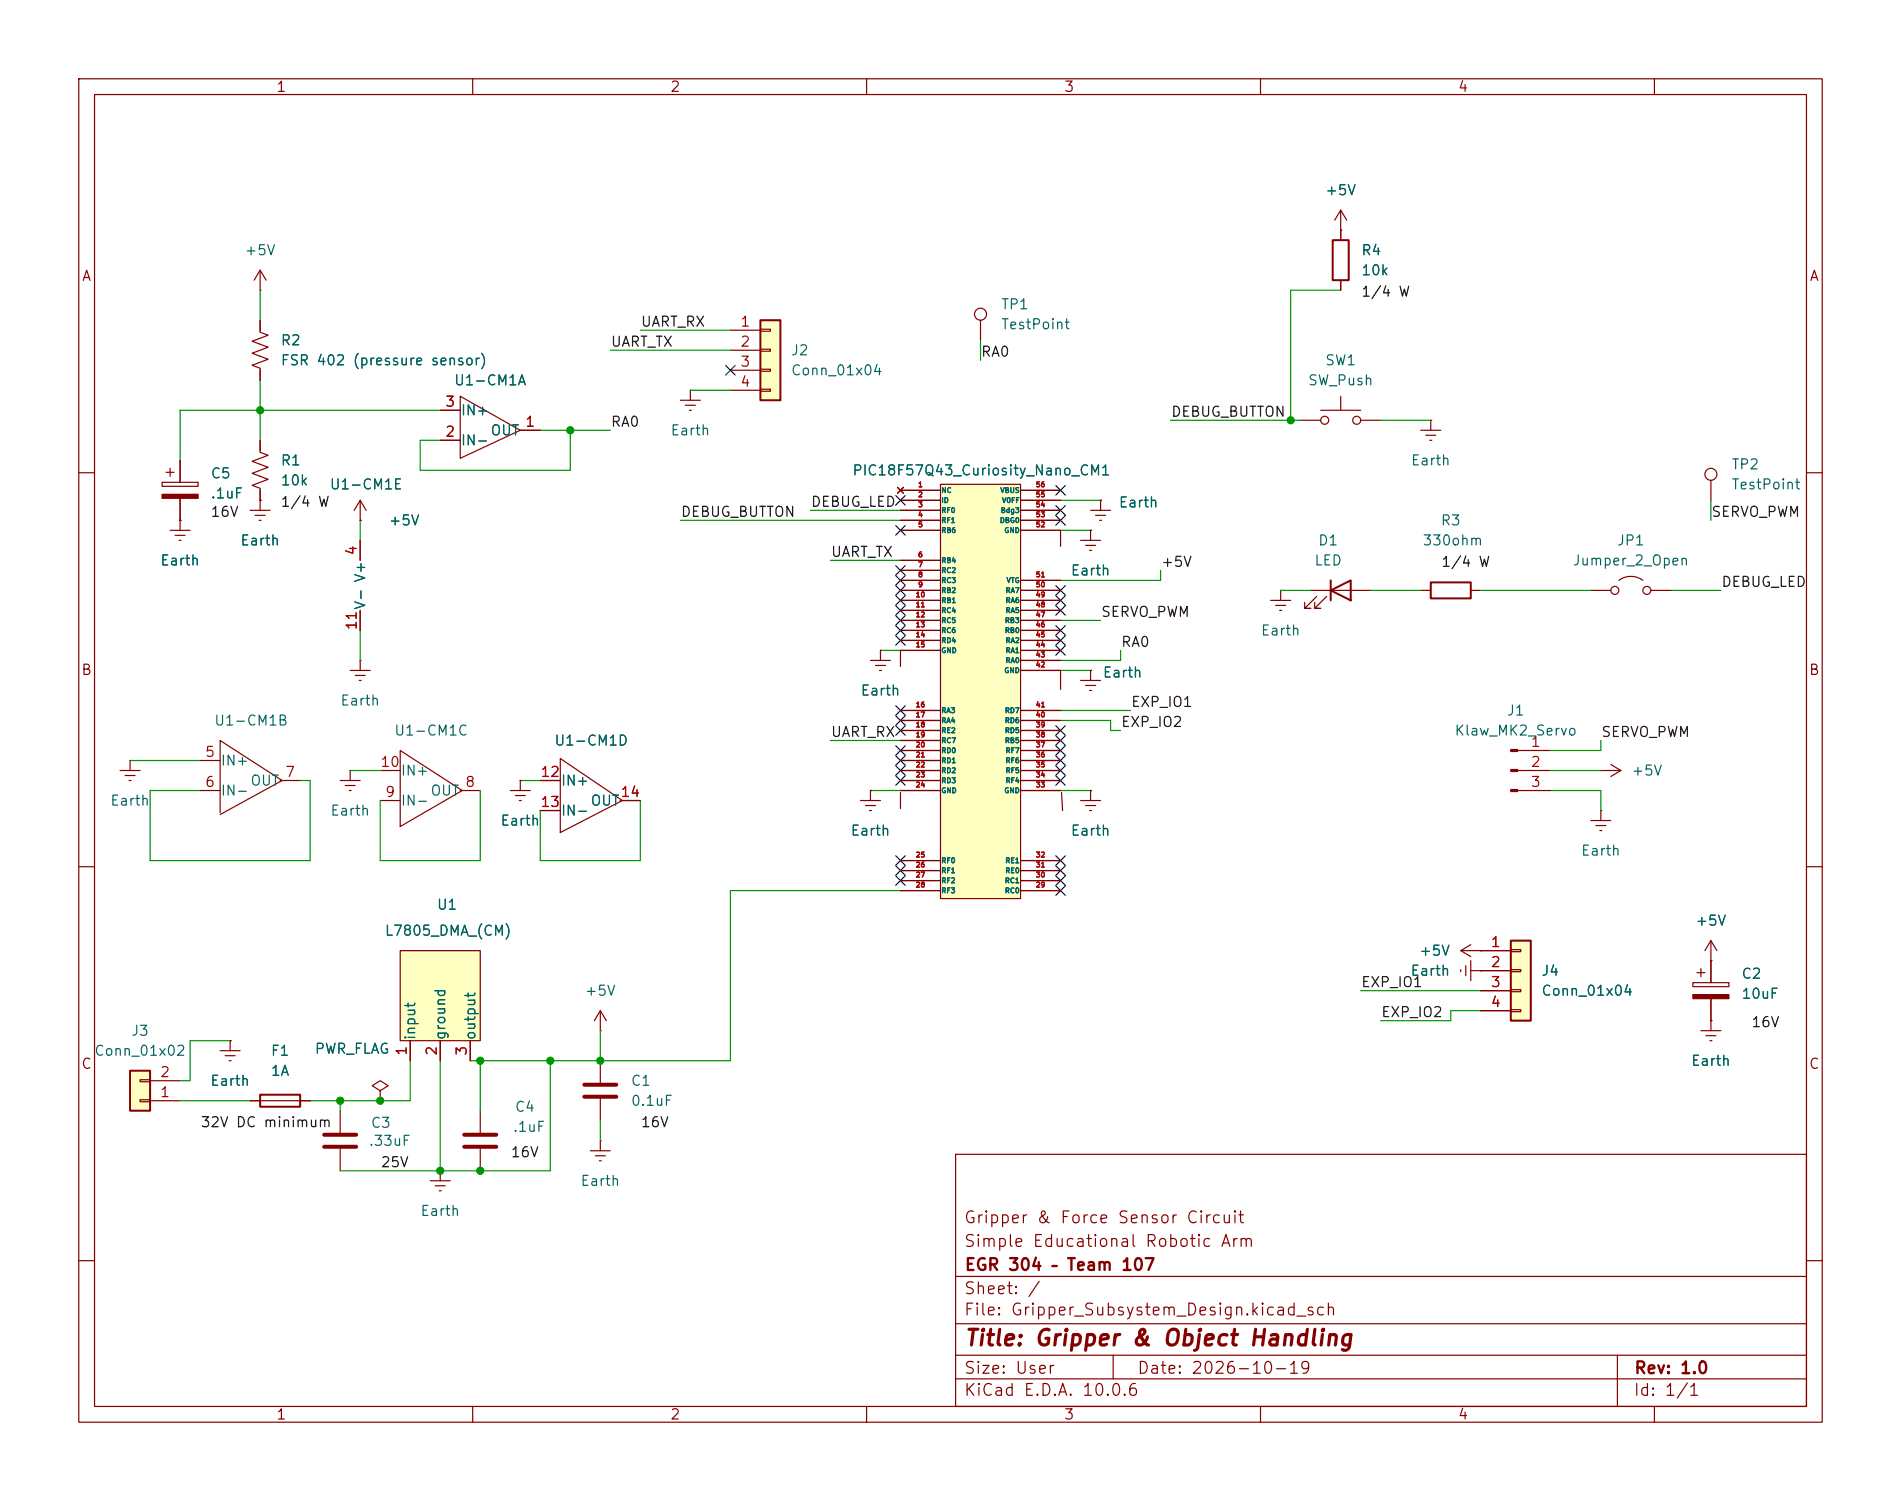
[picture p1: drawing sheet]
<svg xmlns="http://www.w3.org/2000/svg" width="241mm" height="190mm" viewBox="0 0 241 190" stroke-linecap="round" stroke-linejoin="round" font-family="sans-serif">
<g fill="none" stroke="#840000" stroke-width=".15">
<path d="M10 10h221.3v170.5h-221.3zM12 12h217.3v166.5h-217.3zM60 10v2M110 10v2M160 10v2M210 10v2M10 60h2M229.3 60h2M203.2 97.8h.1M203.2 97.8h2.5M204.5 97l1.2 .8M205.7 97.8l-1.2 .8"/>
<path d="M10 110h2M201.9 104.1h2.6M202.6 104.8h1.2M203.1 105.4h.2M203.2 102.9h.1M203.2 102.9v1.2M217.2 119.4v5.3M217.2 119.4l-.8 1.3M217.2 119.4l.7 1.3M229.3 110h2M27.9 133.4h2.6M28.6 134h1.2"/>
<path d="M29.1 134.6h.2M29.2 132.1h.1M29.2 132.1v1.3M214.9 124.7h4.6v.5h-4.6zM215.4 123.4h1M215.9 122.9v1.1M215.9 130.8h2.5M216.5 131.4h1.3M217 132.1h.3M217.2 129.5h.1M217.2 121.9h.1M217.2 126.7v4.1"/>
<path d="M121.3 146.5h108v32h-108zM10 160h2M60 178.5v2M110 178.5v2M121.3 175h108M121.3 172h108M121.3 168h108M121.3 162h108M141.3 172v3M160 178.5v2M205.3 172v6.5M210 178.5v2"/>
<path d="M229.3 160h2"/>
</g>
<path d="M214.9 126.2h4.6v.5h-4.6z" fill="#840000" stroke="#840000" stroke-width=".15"/>
<path d="M16.5 135.9h2.5v5.1h-2.5z" fill="#ffffc2"/>
<path d="M16.5 135.9h2.5v5.1h-2.5z" fill="none" stroke="#840000" stroke-width=".25"/>
<g fill="none" stroke="#840000" stroke-width=".15">
<path d="M137.2 68.6h2.5M137.8 69.2h1.3M138.3 69.9h.3M138.4 67.3h.1M138.4 67.3v1.3M15.2 97.8h2.6M15.9 98.4h1.2M16.4 99.1h.2M16.5 96.5h.1M16.5 96.5v1.3M17.8 139.6h1.2v.2h-1.2zM17.8 137h1.2v.3h-1.2z"/>
<path d="M19 139.7h3.9M19 137.2h3.9M76.2 130.8h.1M76.2 128.3l-.8 1.2M76.2 128.3l.8 1.2M76.2 128.3v2.5"/>
</g>
<path d="M119.4 61.5h10.1v52.5h-10.1z" fill="#ffffc2"/>
<g fill="none" stroke="#840000" stroke-width=".15">
<path d="M113.9 61.8l.8 .8M114.3 62.2h5.1M114.3 63.5h5.1M114.3 64.8h5.1M114.3 66h5.1M114.3 67.3h5.1M114.3 71.1h5.1M114.3 72.4h5.1M114.3 73.7h5.1M114.3 74.9h5.1M114.3 76.2h5.1M114.3 77.5h5.1"/>
<path d="M114.3 78.7h5.1M114.7 61.8l-.8 .8M119.4 61.5h10.1v52.5h-10.1zM129.5 67.3h5.1v2M129.5 62.2h5.1M129.5 63.5h5.1M129.5 64.8h5.1M129.5 66h5.1M129.5 73.7h5.1M129.5 74.9h5.1M129.5 76.2h5.1M129.5 77.5h5.1"/>
<path d="M129.5 78.7h5.1M25.4 96.5h2.5M35.6 99.1h2.5M110.5 83.8h2.5M111.1 84.5h1.3M111.6 85.1h.3M111.8 82.6h.1M111.8 82.6v1.2M114.3 80h5.1M114.3 81.3h5.1M114.3 90.2h5.1M114.3 91.4h5.1"/>
<path d="M114.3 92.7h5.1M114.3 94h5.1M114.3 95.3h5.1M114.3 96.5h5.1M114.3 97.8h5.1M114.3 99.1h5.1M119.4 82.6h-5.1v2M129.5 80h5.1M129.5 81.3h5.1M129.5 82.6h5.1M129.5 90.2h5.1M129.5 91.4h5.1"/>
<path d="M129.5 92.7h5.1M129.5 94h5.1M129.5 95.3h5.1M129.5 96.5h5.1M129.5 97.8h5.1M129.5 99.1h5.1M129.5 85.1h5.1M129.5 83.8h5.1M134.6 85.2v2.3M25.4 100.3h2.5M27.9 103.1v-9.1l7.9 5.1-7.9 4.3M114.3 100.6v2"/>
<path d="M114.3 100.3h5.1M114.3 109.2h5.1M114.3 110.5h5.1M114.3 111.8h5.1M114.3 113h5.1M129.5 100.3h5.1M129.5 109.2h5.1M129.5 110.5h5.1M129.5 111.8h5.1M129.5 113h5.1M134.7 100.6l.2 2.3"/>
</g>
<path d="M50.8 120.7h10.2v11.4h-10.2z" fill="#ffffc2"/>
<g fill="none" stroke="#840000" stroke-width=".15">
<path d="M33 36.8h.1M33 34.3v2.5M33 34.3l-.7 1.3M33 34.3l.8 1.3M21.1 59.9h1M21.6 59.4v1.1M22.9 58.4v2.8M33 40.6v1.6l1 .3-2 .8 2 .8-2 .7 2 .8-2 .8 1 .3v1.6M33 55.9v1.5l1 .4-2 .7 2 .8-2 .8 2 .7-2 .8 1 .4v2.8M55.9 55.9h2.5M55.9 52.1h2.5M58.4 50.3l7.6 4.3-7.6 3.6z"/>
<path d="M66 54.6h2.6M86.4 50.8h2.5M87 51.4h1.3M87.5 52.1h.3M87.6 49.5h.1M87.6 49.5v1.3M124.5 40.6v2.6M20.6 61.2h4.5v.5h-4.5zM22.9 63.2v2.8M31.7 64.8h2.6M32.4 65.4h1.3M32.9 66h.2"/>
<path d="M33 63.5h.1M45.7 66h.1M45.7 63.5v2.5M45.7 68.6v2.5M45.7 77.5v2.5M45.7 63.5l-.7 1.3M45.7 63.5l.8 1.3M138.4 64.8h2.6M139.1 65.4h1.2M139.6 66h.2M139.7 63.5h.1M139.7 63.5v1.3"/>
<path d="M43.2 99.1h2.5M43.8 99.7h1.3M44.4 97.8h.1M44.4 85.1h2.6M44.4 97.8v1.3M45.1 85.7h1.3M45.6 86.4h.2M45.7 83.8h.1M45.7 83.8v1.3M48.3 97.8h2.5M50.8 95.3l7.9 5-7.9 4.6zM66 99.1h.1"/>
<path d="M66 99.1v1.2M44.3 100.3h.3M48.3 101.6h2.5M58.4 100.3h2.6M64.8 100.3h2.5M65.4 101h1.3M65.9 101.6h.3M137.2 101.6h2.5M137.8 102.2h1.3M138.3 102.9h.3M138.4 100.3h.1M138.4 100.3v1.3"/>
<path d="M31.7 139.7h7.7M48.3 138.4l1-.6-1-.6-1.1 .6 1.1 .6v1.3M48.3 139.7h.1M50.8 120.7h10.2v11.4h-10.2zM52.1 132.1v2.5M55.9 132.1v2.5M59.7 132.1v2.5M76.2 134.6v2.8M76.2 139.4v2.8M43.2 141v2.8M43.2 145.8v2.8M54.6 149.9h2.5"/>
<path d="M55.2 150.5h1.3M55.8 151.1h.2M55.9 148.6h.1M55.9 148.6v1.3M61 141v2.8M61 145.8v2.8M74.9 146.1h2.6M75.6 146.7h1.2M76.1 147.3h.2M76.2 144.8h.1M76.2 144.8v1.3"/>
<circle cx="124.5" cy="39.9" r=".76"/>
</g>
<path d="M74.2 137.7h4M74.2 139.2h4M41.1 144h4.1M41.1 145.5h4.1M58.9 144h4.1M58.9 145.5h4.1" fill="none" stroke="#840000" stroke-width=".51"/>
<path d="M33 138.9h5.1v1.6h-5.1z" fill="none" stroke="#840000" stroke-width=".25"/>
<path d="M20.6 62.7h4.5v.5h-4.5z" fill="#840000" stroke="#840000" stroke-width=".15"/>
<path d="M191.8 119.4h2.5v10.1h-2.5z" fill="#ffffc2"/>
<path d="M169.2 30.5h2v5.1h-2zM168.9 74.9l2.5-1.2v2.5zM168.9 73.7v2.5M181.6 73.9h5.1v2h-5.1zM191.8 119.4h2.5v10.1h-2.5z" fill="none" stroke="#840000" stroke-width=".25"/>
<g fill="none" stroke="#840000" stroke-width=".15">
<path d="M170.2 29.2h.1M170.2 26.7v3.8M170.2 35.6v1.2M170.2 26.7l-.8 1.2M170.2 26.7l.7 1.2M165.1 53.3h2.5M167.6 52.1h5.1M170.2 50.3v1.8M172.7 53.3h2.6M180.3 54.6h2.6M181 55.2h1.2M181.5 55.9h.2"/>
<path d="M181.6 53.3h.1M181.6 53.3v1.3M21.6 67.3h2.5M22.2 67.9h1.3M22.7 68.6h.3M22.9 66h.1M22.9 66v1.3M161.3 76.2h2.5M161.9 76.8h1.3M162.4 77.5h.3M162.6 74.9h.1M162.6 74.9v1.3"/>
<path d="M166.4 74.9h7.6M167.1 75.7l-1.5 1.5h.8h-.8v-.7M168.4 75.7l-1.5 1.5h.7h-.7v-.7M180.3 74.9h1.3M186.7 74.9h1.3M201.9 74.9h2.6M205.5 73.7a2.54 2.54 0 0 1 3 0M209.5 74.9h2.6M217.2 61v2.5M137.2 86.4h2.5M137.8 87h1.3M138.3 87.6h.3"/>
<path d="M138.4 85.1h.1M138.4 85.1v1.3M192.6 95.3h4.2M192.6 97.8h4.2M109.2 101.6h2.6M109.9 102.2h1.2M110.4 102.9h.2M110.5 100.3h.1M110.5 100.3v1.3M186.7 119.9l-1.3 .8M192.6 100.3h4.2M185.4 120.7h6.4"/>
<path d="M185.4 120.7l1.3 .7M185.4 123.1v.2M186.1 122.6v1.2M186.7 123.2h5.1M186.7 121.9v2.6M188 120.7h.1M188 123.2h.1M188 125.7h3.8M188 128.3h3.8M191.8 120.5h1.2v.3h-1.2zM191.8 123.1h1.2v.2h-1.2zM191.8 125.6h1.2v.3h-1.2z"/>
<path d="M191.8 128.1h1.2v.3h-1.2z"/>
<circle cx="168.1" cy="53.3" r=".51"/>
<circle cx="172.2" cy="53.3" r=".51"/>
<circle cx="205" cy="74.9" r=".51"/>
<circle cx="209" cy="74.9" r=".51"/>
<circle cx="217.2" cy="60.2" r=".76"/>
</g>
<g fill="#840000" stroke="#840000" stroke-width=".15">
<path d="M191.8 95.1h.8v.3h-.8z"/>
<path d="M191.8 97.7h.8v.2h-.8z"/>
<path d="M191.8 100.2h.8v.3h-.8z"/>
</g>
<path d="M96.5 40.6h2.6v10.2h-2.6z" fill="#ffffc2"/>
<path d="M96.5 40.6h2.6v10.2h-2.6z" fill="none" stroke="#840000" stroke-width=".25"/>
<g fill="none" stroke="#840000" stroke-width=".15">
<path d="M170.2 29.2h.1M170.2 29.2v1.3M170.2 35.6v1.2M22.9 58.4v2.8M33 40.6v1.3M33 47v1.3M33 55.9v1.3M55.9 55.9h2.5M55.9 52.1h2.5M66 54.6h2.6M92.7 41.9h3.8M92.7 44.5h3.8"/>
<path d="M92.7 47h3.8M92.7 49.5h3.8M96.5 41.8h1.3v.2h-1.3zM96.5 44.3h1.3v.3h-1.3zM96.5 46.9h1.3v.2h-1.3zM96.5 49.4h1.3v.3h-1.3zM22.9 66h.1M22.9 63.2v2.8M33 63.5h.1M33 62.2v1.3M45.7 66h.1M45.7 68.6v2.5"/>
<path d="M45.7 77.5v2.5M113.9 61.8l.8 .8M114.3 62.2h5.1M114.3 63.5h5.1M114.3 64.8h5.1M114.3 66h5.1M114.3 67.3h5.1M114.3 71.1h5.1M114.3 72.4h5.1M114.3 73.7h5.1M114.3 74.9h5.1M114.3 76.2h5.1"/>
<path d="M114.3 77.5h5.1M114.3 78.7h5.1M114.7 61.8l-.8 .8M129.5 62.2h5.1M129.5 63.5h5.1M129.5 64.8h5.1M129.5 66h5.1M129.5 67.3h5.1M129.5 73.7h5.1M129.5 74.9h5.1M129.5 76.2h5.1M129.5 77.5h5.1"/>
<path d="M129.5 78.7h5.1M138.4 67.3h.1M139.7 63.5h.1M66 99.1h.1M68.6 99.1h2.5M71.1 96.3l7.9 5.3-7.9 4.1zM111.8 82.6h.1M114.3 99.1h5.1M114.3 80h5.1M114.3 81.3h5.1M114.3 82.6h5.1M114.3 90.2h5.1"/>
<path d="M114.3 91.4h5.1M114.3 92.7h5.1M114.3 94h5.1M114.3 95.3h5.1M114.3 96.5h5.1M114.3 97.8h5.1M129.5 99.1h5.1M129.5 80h5.1M129.5 81.3h5.1M129.5 82.6h5.1M129.5 90.2h5.1M129.5 91.4h5.1"/>
<path d="M129.5 92.7h5.1M129.5 94h5.1M129.5 95.3h5.1M129.5 96.5h5.1M129.5 97.8h5.1M129.5 85.1h5.1M129.5 83.8h5.1M138.4 85.1h.1M68.6 102.9h2.5M78.7 101.6h2.6M110.5 100.3h.1M114.3 100.3h5.1"/>
<path d="M114.3 109.2h5.1M114.3 110.5h5.1M114.3 111.8h5.1M114.3 113h5.1M129.5 100.3h5.1M129.5 109.2h5.1M129.5 110.5h5.1M129.5 111.8h5.1M129.5 113h5.1M138.4 100.3h.1M29.2 132.1h.1M31.7 139.7h1.3"/>
<path d="M38.1 139.7h1.3M48.3 139.7h.1M52.1 132.1v2.5M55.9 132.1v2.5M59.7 132.1v2.5M188 123.2h.1M188 120.7h.1M188 120.7h3.8M188 123.2h3.8M188 125.7h3.8M188 128.3h3.8M217.2 121.9h.1"/>
<path d="M217.2 129.5h.1M217.2 121.9v2.8M217.2 126.7v2.8"/>
</g>
<g fill="none" stroke="#009600" stroke-width=".15">
<path d="M33 36.8v3.8M170.2 36.8h-6.4v16.5M33 48.3v7.6M55.9 52.1h-33v6.3M68.6 54.6h8.9M72.4 54.6v5.1h-19.1v-3.8h2.6M77.5 44.5h15.2M81.3 41.9h11.4M87.6 49.5h5.1M124.5 43.2v2.5M148.6 53.3h16.5M175.3 53.3h6.3"/>
<path d="M45.7 66v2.6M86.4 66h27.9M102.9 64.8h11.4M105.4 71.1h8.9M134.6 63.5h5.1M134.6 67.3h3.8M134.6 78.7h5.1M147.3 72.4v1.3h-12.7M162.6 74.9h3.8M174 74.9h6.3M188 74.9h13.9M212.1 74.9h6.3"/>
<path d="M217.2 63.5v2.5M16.5 96.5h8.9M38.1 99.1h1.3v10.1h-20.4v-8.9h6.4M44.4 97.8h3.9M45.7 80v3.8M66 99.1h2.6M105.4 94h8.9M111.8 82.6h2.5M134.6 91.4h6.4v1.3h1.2M134.6 90.2h8.9M134.6 85.1h3.8M142.2 82.6v1.2h-7.6"/>
<path d="M196.8 97.8h6.4M203.2 94v1.3h-6.4M61 100.3v8.9h-12.7v-7.6M81.3 101.6v7.6h-12.7v-6.3M110.5 100.3h3.8M114.3 113h-21.6v21.6h-33M134.6 100.3h3.8M196.8 100.3h6.4v2.6M22.9 139.7h8.8M29.2 132.1h-5.1v5.1h-1.2M43.2 139.7v1.3M52.1 134.6v5.1h-12.7"/>
<path d="M55.9 134.6v14M61 134.6v6.4M69.8 134.6v14h-26.6M76.2 130.8v3.8M172.7 125.7h15.3M188 128.3h-3.9v1.2h-8.8M76.2 142.2v2.6"/>
</g>
<g fill="none" stroke="#000084" stroke-width=".15">
<path d="M92.1 46.4l1.2 1.2M93.3 46.4l-1.2 1.2M113.7 71.8l1.2 1.2M113.7 66.7l1.2 1.2M113.7 75.6l1.2 1.2M113.7 73.1l1.2 1.2M113.7 78.1l1.2 1.2M113.7 74.3l1.2 1.2M113.7 76.9l1.2 1.2M113.7 79.4l1.2 1.2M113.7 62.9l1.2 1.2M114.9 71.8l-1.2 1.2"/>
<path d="M114.9 66.7l-1.2 1.2M114.9 75.6l-1.2 1.2M114.9 73.1l-1.2 1.2M114.9 78.1l-1.2 1.2M114.9 74.3l-1.2 1.2M114.9 76.9l-1.2 1.2M114.9 79.4l-1.2 1.2M114.9 62.9l-1.2 1.2M134 75.6l1.2 1.2M134 61.6l1.2 1.2M134 76.9l1.2 1.2M134 79.4l1.2 1.2"/>
<path d="M134 64.2l1.2 1.2M134 65.4l1.2 1.2M134 74.3l1.2 1.2M135.2 75.6l-1.2 1.2M135.2 61.6l-1.2 1.2M135.2 76.9l-1.2 1.2M135.2 79.4l-1.2 1.2M135.2 64.2l-1.2 1.2M135.2 65.4l-1.2 1.2M135.2 74.3l-1.2 1.2M113.7 80.7l1.2 1.2M113.7 98.5l1.2 1.2"/>
<path d="M113.7 95.9l1.2 1.2M113.7 89.6l1.2 1.2M113.7 90.8l1.2 1.2M113.7 92.1l1.2 1.2M113.7 94.6l1.2 1.3M113.7 97.2l1.2 1.2M114.9 95.9l-1.2 1.2M114.9 80.7l-1.2 1.2M114.9 98.5l-1.2 1.2M114.9 89.6l-1.2 1.2M114.9 90.8l-1.2 1.2M114.9 97.2l-1.2 1.2"/>
<path d="M114.9 92.1l-1.2 1.2M114.9 94.6l-1.2 1.3M134 98.5l1.2 1.2M134 80.7l1.2 1.2M134 81.9l1.2 1.3M134 93.4l1.2 1.2M134 94.6l1.2 1.3M134 92.1l1.2 1.2M134 95.9l1.2 1.2M134 97.2l1.2 1.2M135.2 98.5l-1.2 1.2M135.2 80.7l-1.2 1.2"/>
<path d="M135.2 81.9l-1.2 1.3M135.2 93.4l-1.2 1.2M135.2 94.6l-1.2 1.3M135.2 92.1l-1.2 1.2M135.2 95.9l-1.2 1.2M135.2 97.2l-1.2 1.2M113.7 108.6l1.2 1.2M113.7 111.2l1.2 1.2M113.7 109.9l1.2 1.2M114.9 108.6l-1.2 1.2M114.9 111.2l-1.2 1.2M114.9 109.9l-1.2 1.2"/>
<path d="M134 108.6l1.2 1.2M134 109.9l1.2 1.2M134 111.2l1.2 1.2M134 112.4l1.2 1.2M135.2 108.6l-1.2 1.2M135.2 109.9l-1.2 1.2M135.2 111.2l-1.2 1.2M135.2 112.4l-1.2 1.2"/>
</g>
<g fill="#009600" stroke="#009600" stroke-width=".13">
<circle cx="69.8" cy="134.6" r=".46"/>
<circle cx="76.2" cy="134.6" r=".46"/>
<circle cx="61" cy="134.6" r=".46"/>
<circle cx="61" cy="148.6" r=".46"/>
<circle cx="48.3" cy="139.7" r=".46"/>
<circle cx="43.2" cy="139.7" r=".46"/>
<circle cx="55.9" cy="148.6" r=".46"/>
<circle cx="33" cy="52.1" r=".46"/>
<circle cx="72.4" cy="54.6" r=".46"/>
<circle cx="163.8" cy="53.3" r=".46"/>
</g>
<text font-size="2" fill="#840000" x="122.3" y="171.3">Title: Gripper &amp; Object Handling</text>
<g font-size="1.5" fill="#840000">
<text x="122.3" y="155.6">Gripper &amp; Force Sensor Circuit</text>
<text x="122.3" y="158.6">Simple Educational Robotic Arm</text>
<text x="122.3" y="161.6">EGR 304 – Team 107</text>
<text x="122.3" y="167.3">File: Gripper_Subsystem_Design.kicad_sch</text>
<text x="122.3" y="164.6">Sheet: /</text>
<text x="122.3" y="177.5">KiCad E.D.A. 10.0.6</text>
<text x="122.3" y="174.7">Size: User</text>
<text x="144.3" y="174.7">Date: 2026-10-19</text>
<text x="207.3" y="177.5">Id: 1/1</text>
<text x="207.3" y="174.7">Rev: 1.0</text>
</g>
<g font-size="1.3" fill="#840000">
<text x="35" y="12">1</text>
<text x="85" y="12">2</text>
<text x="135" y="12">3</text>
<text x="185" y="12">4</text>
<text x="10.3" y="36">A</text>
<text x="229.6" y="36">A</text>
<text x="10.2" y="86">B</text>
<text x="229.5" y="86">B</text>
<text x="10.2" y="136">C</text>
<text x="229.5" y="136">C</text>
<text x="35" y="180.5">1</text>
<text x="85" y="180.5">2</text>
<text x="135" y="180.5">3</text>
<text x="185" y="180.5">4</text>
</g>
<g font-size="1.3" fill="#006464">
<text x="168.1" y="25.1">+5V</text>
<text x="31" y="32.7">+5V</text>
<text x="172.7" y="32.7">R4</text>
<text x="172.7" y="35.3">10k</text>
<text x="127" y="39.6">TP1</text>
<text x="35.5" y="44.1">R2</text>
<text x="35.5" y="46.7">FSR 402 (pressure sensor)</text>
<text x="100.3" y="45.4">J2</text>
<text x="100.3" y="48">Conn_01x04</text>
<text x="127" y="42.1">TestPoint</text>
<text x="168.1" y="46.7">SW1</text>
<text x="57.5" y="49.2">U1-CM1A</text>
<text x="58.4" y="53">IN+</text>
<text x="165.9" y="49.2">SW_Push</text>
<text x="35.5" y="59.4">R1</text>
<text x="58.4" y="56.8">IN-</text>
<text x="62.2" y="55.6">OUT</text>
<text x="85" y="55.6">Earth</text>
<text x="179" y="59.4">Earth</text>
<text x="219.7" y="59.9">TP2</text>
<text x="26.7" y="61">C5</text>
<text x="26.7" y="63.6">.1uF</text>
<text x="35.5" y="61.9">10k</text>
<text x="41.8" y="62.4">U1-CM1E</text>
<text x="108.1" y="60.7">PIC18F57Q43_Curiosity_Nano_CM1</text>
<text x="141.9" y="64.7">Earth</text>
<text x="219.7" y="62.4">TestPoint</text>
<text x="30.4" y="69.5">Earth</text>
<text x="49.2" y="67">+5V</text>
<text x="167.2" y="69.5">D1</text>
<text x="180.5" y="69.5">330ohm</text>
<text x="182.8" y="67">R3</text>
<text x="205.2" y="69.5">JP1</text>
<text x="20.3" y="72.1">Earth</text>
<text x="46.7" y="77.5" transform="rotate(-90 46.7 77.5)">V- V+</text>
<text x="135.8" y="73.4">Earth</text>
<text x="166.7" y="72.1">LED</text>
<text x="199.5" y="72.1">Jumper_2_Open</text>
<text x="160" y="81">Earth</text>
<text x="43.1" y="89.9">Earth</text>
<text x="109.2" y="88.6">Earth</text>
<text x="139.9" y="86.3">Earth</text>
<text x="27.1" y="92.4">U1-CM1B</text>
<text x="50" y="93.7">U1-CM1C</text>
<text x="70.3" y="94.9">U1-CM1D</text>
<text x="184.5" y="93.7">Klaw_MK2_Servo</text>
<text x="191.2" y="91.1">J1</text>
<text x="27.9" y="97.5">IN+</text>
<text x="27.9" y="101.3">IN-</text>
<text x="31.7" y="100">OUT</text>
<text x="50.8" y="98.8">IN+</text>
<text x="54.6" y="101.3">OUT</text>
<text x="71.1" y="100">IN+</text>
<text x="207" y="98.8">+5V</text>
<text x="13.9" y="102.6">Earth</text>
<text x="41.8" y="103.8">Earth</text>
<text x="50.8" y="102.6">IN-</text>
<text x="63.4" y="105.1">Earth</text>
<text x="71.1" y="103.8">IN-</text>
<text x="74.9" y="102.6">OUT</text>
<text x="107.9" y="106.4">Earth</text>
<text x="135.8" y="106.4">Earth</text>
<text x="200.6" y="108.9">Earth</text>
<text x="48.8" y="119.1">L7805_DMA_(CM)</text>
<text x="55.4" y="115.8">U1</text>
<text x="215.1" y="117.8">+5V</text>
<text x="179" y="124.2">Earth</text>
<text x="180" y="121.6">+5V</text>
<text x="195.6" y="124.2">J4</text>
<text x="221" y="124.5">C2</text>
<text x="16.6" y="131.8">J3</text>
<text x="74.1" y="126.7">+5V</text>
<text x="195.6" y="126.7">Conn_01x04</text>
<text x="221" y="127.1">10uF</text>
<text x="11.9" y="134.3">Conn_01x02</text>
<text x="34.3" y="134.3">F1</text>
<text x="34.3" y="136.9">1A</text>
<text x="39.9" y="134.1">PWR_FLAG</text>
<text x="53" y="132.1" transform="rotate(-90 53 132.1)">input</text>
<text x="56.8" y="132.1" transform="rotate(-90 56.8 132.1)">ground</text>
<text x="60.7" y="132.1" transform="rotate(-90 60.7 132.1)">output</text>
<text x="214.6" y="135.6">Earth</text>
<text x="26.6" y="138.1">Earth</text>
<text x="47" y="143.5">C3</text>
<text x="65" y="144">.1uF</text>
<text x="65.3" y="141.4">C4</text>
<text x="80" y="138.1">C1</text>
<text x="80" y="140.7">0.1uF</text>
<text x="46.7" y="145.7">.33uF</text>
<text x="53.3" y="154.6">Earth</text>
<text x="73.6" y="150.8">Earth</text>
</g>
<g font-size="1.3" fill="#0f0f0f">
<text x="81.3" y="41.8">UART_RX</text>
<text x="172.7" y="38">1/4 W</text>
<text x="77.4" y="44.3">UART_TX</text>
<text x="124.4" y="45.6">RA0</text>
<text x="148.6" y="53.2">DEBUG_BUTTON</text>
<text x="77.4" y="54.5">RA0</text>
<text x="26.6" y="65.9">16V</text>
<text x="35.5" y="64.6">1/4 W</text>
<text x="86.3" y="65.9">DEBUG_BUTTON</text>
<text x="102.8" y="64.6">DEBUG_LED</text>
<text x="217.1" y="65.9">SERVO_PWM</text>
<text x="105.4" y="71">UART_TX</text>
<text x="147.3" y="72.3">+5V</text>
<text x="182.9" y="72.3">1/4 W</text>
<text x="218.4" y="74.8">DEBUG_LED</text>
<text x="139.7" y="78.6">SERVO_PWM</text>
<text x="142.2" y="82.4">RA0</text>
<text x="105.4" y="93.9">UART_RX</text>
<text x="142.2" y="92.6">EXP_IO2</text>
<text x="143.5" y="90">EXP_IO1</text>
<text x="203.2" y="93.9">SERVO_PWM</text>
<text x="172.7" y="125.6">EXP_IO1</text>
<text x="175.2" y="129.4">EXP_IO2</text>
<text x="222.2" y="130.7">16V</text>
<text x="25.4" y="143.4">32V DC minimum</text>
<text x="81.3" y="143.4">16V</text>
<text x="48.2" y="148.5">25V</text>
<text x="64.7" y="147.2">16V</text>
</g>
<g font-size="1.3" fill="#a90000">
<text x="93.9" y="41.8">1</text>
<text x="93.9" y="44.3">2</text>
<text x="93.9" y="46.9">3</text>
<text x="56.4" y="51.9">3</text>
<text x="93.9" y="49.4">4</text>
<text x="56.4" y="55.7">2</text>
<text x="66.6" y="54.5">1</text>
<text x="45.6" y="70.6" transform="rotate(-90 45.6 70.6)">4</text>
<text x="45.6" y="80.1" transform="rotate(-90 45.6 80.1)">11</text>
<text x="194.2" y="95.1">1</text>
<text x="25.9" y="96.4">5</text>
<text x="25.9" y="100.2">6</text>
<text x="36.1" y="98.9">7</text>
<text x="48.2" y="97.7">10</text>
<text x="48.8" y="101.5">9</text>
<text x="59" y="100.2">8</text>
<text x="68.5" y="98.9">12</text>
<text x="78.7" y="101.5">14</text>
<text x="194.2" y="97.7">2</text>
<text x="194.2" y="100.2">3</text>
<text x="68.5" y="102.7">13</text>
<text x="189.1" y="120.5">1</text>
<text x="189.1" y="123.1">2</text>
<text x="189.1" y="125.6">3</text>
<text x="189.1" y="128.1">4</text>
<text x="20.2" y="137">2</text>
<text x="51.9" y="134.1" transform="rotate(-90 51.9 134.1)">1</text>
<text x="55.7" y="134.1" transform="rotate(-90 55.7 134.1)">2</text>
<text x="59.6" y="134.1" transform="rotate(-90 59.6 134.1)">3</text>
<text x="20.2" y="139.6">1</text>
</g>
<g font-size=".6" fill="#a90000">
<text x="116.5" y="62">1</text>
<text x="116.5" y="63.3">2</text>
<text x="116.5" y="64.5">3</text>
<text x="116.5" y="65.8">4</text>
<text x="131.4" y="65.8">53</text>
<text x="131.4" y="64.5">54</text>
<text x="131.4" y="63.3">55</text>
<text x="131.4" y="62">56</text>
<text x="116.5" y="67.1">5</text>
<text x="116.5" y="70.9">6</text>
<text x="131.4" y="67.1">52</text>
<text x="116.2" y="76">10</text>
<text x="116.2" y="77.2">11</text>
<text x="116.5" y="72.1">7</text>
<text x="116.5" y="73.4">8</text>
<text x="116.5" y="74.7">9</text>
<text x="131.4" y="77.2">48</text>
<text x="131.4" y="76">49</text>
<text x="131.4" y="74.7">50</text>
<text x="131.4" y="73.4">51</text>
<text x="116.2" y="78.5">12</text>
<text x="116.2" y="79.8">13</text>
<text x="116.2" y="81">14</text>
<text x="116.2" y="82.3">15</text>
<text x="131.4" y="83.6">43</text>
<text x="131.4" y="82.3">44</text>
<text x="131.4" y="81">45</text>
<text x="131.4" y="79.8">46</text>
<text x="131.4" y="78.5">47</text>
<text x="116.2" y="89.9">16</text>
<text x="131.4" y="89.9">41</text>
<text x="131.4" y="84.8">42</text>
<text x="116.2" y="91.2">17</text>
<text x="116.2" y="92.5">18</text>
<text x="116.2" y="93.7">19</text>
<text x="116.2" y="95">20</text>
<text x="131.4" y="95">37</text>
<text x="131.4" y="93.7">38</text>
<text x="131.4" y="92.5">39</text>
<text x="131.4" y="91.2">40</text>
<text x="116.2" y="96.3">21</text>
<text x="116.2" y="97.5">22</text>
<text x="116.2" y="98.8">23</text>
<text x="116.2" y="100.1">24</text>
<text x="131.4" y="100.1">33</text>
<text x="131.4" y="98.8">34</text>
<text x="131.4" y="97.5">35</text>
<text x="131.4" y="96.3">36</text>
<text x="116.2" y="109">25</text>
<text x="116.2" y="110.2">26</text>
<text x="116.2" y="111.5">27</text>
<text x="116.2" y="112.8">28</text>
<text x="131.4" y="112.8">29</text>
<text x="131.4" y="111.5">30</text>
<text x="131.4" y="110.2">31</text>
<text x="131.4" y="109">32</text>
</g>
<g font-size=".6" fill="#006464">
<text x="119.4" y="62.7">NC</text>
<text x="119.4" y="64">ID</text>
<text x="119.4" y="65.2">RF0</text>
<text x="126.9" y="62.7">VBUS</text>
<text x="127" y="65.2">Bdg3</text>
<text x="127.1" y="64">V0FF</text>
<text x="119.4" y="66.5">RF1</text>
<text x="119.4" y="67.8">RB6</text>
<text x="119.4" y="71.6">RB4</text>
<text x="126.9" y="66.5">DBG0</text>
<text x="127.4" y="67.8">GND</text>
<text x="119.4" y="72.9">RC2</text>
<text x="119.4" y="74.1">RC3</text>
<text x="119.4" y="75.4">RB2</text>
<text x="119.4" y="76.7">RB1</text>
<text x="119.4" y="77.9">RC4</text>
<text x="127.6" y="77.9">RA5</text>
<text x="127.6" y="76.7">RA6</text>
<text x="127.6" y="75.4">RA7</text>
<text x="127.7" y="74.1">VTG</text>
<text x="119.4" y="79.2">RC5</text>
<text x="119.4" y="80.5">RC6</text>
<text x="119.4" y="81.8">RD4</text>
<text x="119.4" y="83">GND</text>
<text x="127.5" y="80.5">RB0</text>
<text x="127.5" y="79.2">RB3</text>
<text x="127.6" y="83">RA1</text>
<text x="127.6" y="81.8">RA2</text>
<text x="127.4" y="85.6">GND</text>
<text x="127.6" y="84.3">RA0</text>
<text x="119.4" y="90.6">RA3</text>
<text x="119.4" y="91.9">RA4</text>
<text x="119.4" y="93.2">RE2</text>
<text x="119.4" y="94.5">RC7</text>
<text x="119.4" y="95.7">RD0</text>
<text x="127.5" y="94.5">RB5</text>
<text x="127.5" y="93.2">RD5</text>
<text x="127.5" y="91.9">RD6</text>
<text x="127.5" y="90.6">RD7</text>
<text x="127.6" y="95.7">RF7</text>
<text x="119.4" y="97">RD1</text>
<text x="119.4" y="98.3">RD2</text>
<text x="119.4" y="99.5">RD3</text>
<text x="119.4" y="100.8">GND</text>
<text x="127.4" y="100.8">GND</text>
<text x="127.6" y="99.5">RF4</text>
<text x="127.6" y="98.3">RF5</text>
<text x="127.6" y="97">RF6</text>
<text x="119.4" y="109.7">RF0</text>
<text x="119.4" y="111">RF1</text>
<text x="119.4" y="112.2">RF2</text>
<text x="119.4" y="113.5">RF3</text>
<text x="127.5" y="113.5">RC0</text>
<text x="127.5" y="112.2">RC1</text>
<text x="127.5" y="111">RE0</text>
<text x="127.5" y="109.7">RE1</text>
</g>
</svg>
